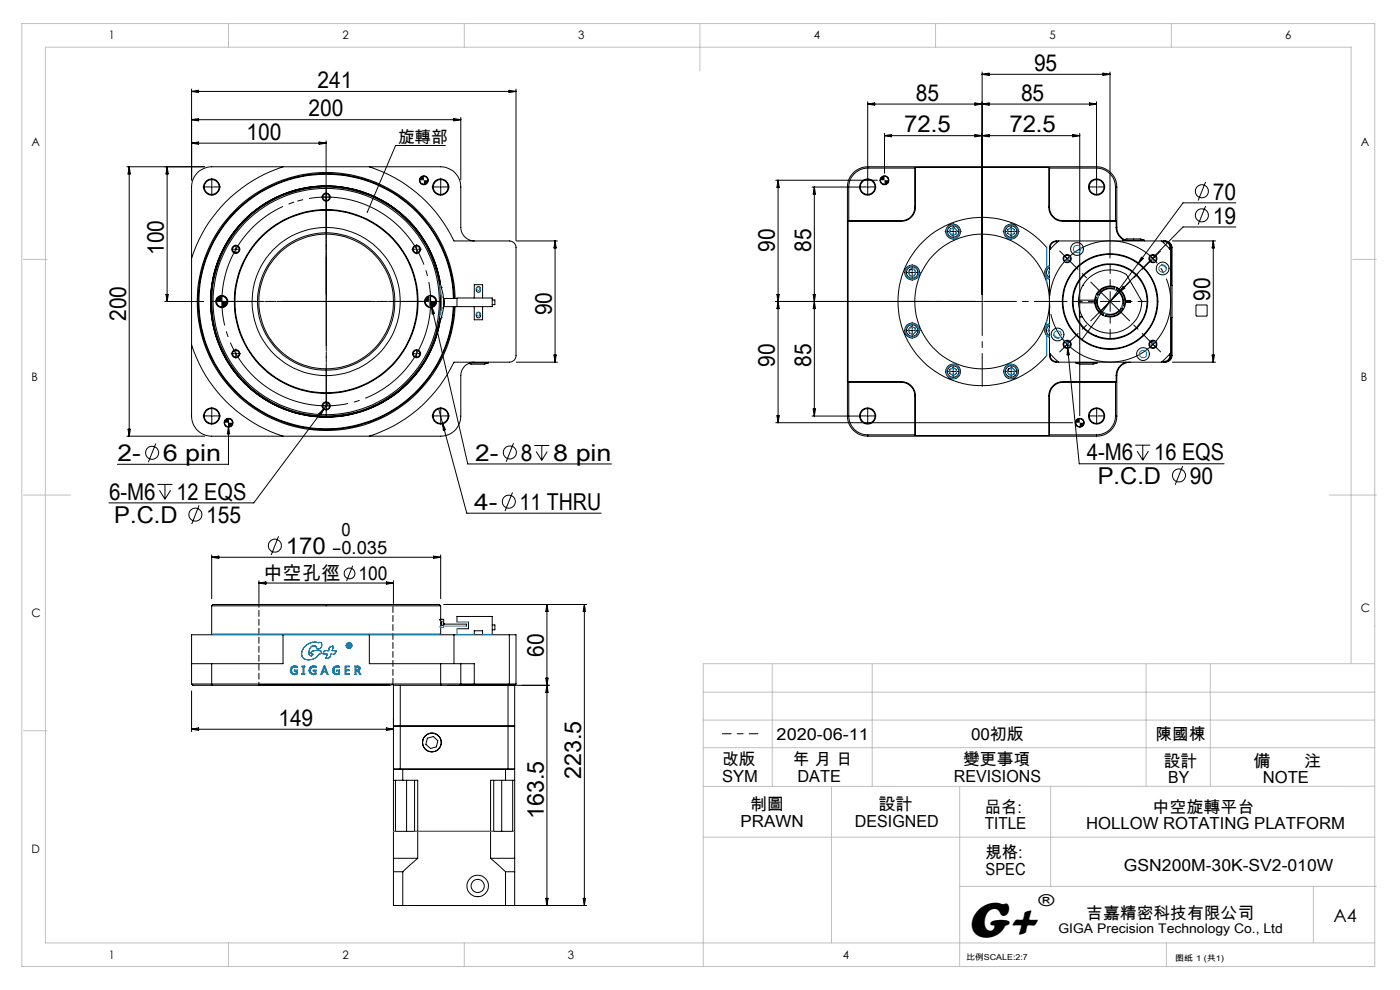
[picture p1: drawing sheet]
<svg xmlns="http://www.w3.org/2000/svg" width="297mm" height="210mm" viewBox="0 0 297 210" stroke-linecap="round" stroke-linejoin="round" font-family="sans-serif">
<g fill="none" stroke="#000" stroke-width=".21">
<path d="M40.6 18.9v19.3M40.6 19.4l1.5-.3v.5zM40.6 19.4h68.9M108 19.1l1.5 .3-1.5 .2zM109.5 18.9v32.1M208.4 15.3v47.2M208.4 15.8l1.4-.3v.5zM208.4 15.8h27.1M234 15.5l1.5 .3-1.5 .2zM235.5 15.3v39.4M26.9 35.4h16.5M27.4 35.4l.3 1.5h-.5z"/>
<path d="M27.4 35.4v57.1M35.5 35.4v28.6M35.5 35.4l.2 1.5h-.5zM40.6 25.4l1.5-.3v.5zM40.6 30.4l1.5-.3v.5zM40.6 30.4h28.6M40.6 25.4h57.2M44.8 39.7h.2M44.9 39.5v.3M60 35.4a30 30 0 0 0-19.4 19.4M67.7 30.1l1.5 .3-1.5 .2zM69.2 29.9v32.6"/>
<path d="M78.4 35.4a30.1 30.1 0 0 1 17.9 15.7h11.8a1.39 1.39 0 0 1 1.4 1.4v22.9a1.39 1.39 0 0 1-1.4 1.4h-11.8a29.9 29.9 0 0 1-17.9 15.7M89 38.2a.85 .85 0 0 0 .9 .9M89.9 37.4h.1a.86 .86 0 0 1 .8 .8M93.3 39.7h.3M93.5 39.5v.3M94.5 30.9h-10.6l-6 14.1M96.3 25.1l1.5 .3-1.5 .2zM97.8 24.9v13.3M164.6 38.2h21.5M165.1 38.2v51.5M165.1 38.2l.2 1.5h-.5zM172.3 39.7h10.3"/>
<path d="M172.8 39.7v48.6M172.8 39.7l.2 1.5h-.5zM183.9 39.7h.3M184.1 21.6v16.6M184.1 22.1l1.5-.3v.5zM184.1 39.5v.3M186.8 38.2a.9 .9 0 0 0 .8 .9M187.6 37.4h.2a.87 .87 0 0 1 .7 .8M187.6 28.3v8.5M187.6 28.8l1.5-.3v.5zM194.1 35.7h-10a4 4 0 0 0-4 4v7.1M194.1 35.7v8.2"/>
<path d="M194.2 35.5l-.1 .2M194.2 35.5v8.4M194.2 35.5h28.3M206.8 28.5l1.6 .3-1.6 .2zM206.8 21.8l1.6 .3-1.6 .2zM208.4 22.1l1.4-.3v.5zM208.4 28.8l1.4-.3v.5zM222.5 35.5l.1 .2M222.5 35.5v8.4M222.6 35.7h10a4 4 0 0 1 4 4M222.6 35.7v8.2M227.6 28.5l1.5 .3-1.5 .2z"/>
<path d="M229.1 28.3v59.9M229.1 28.8h-41.5M231.1 21.8l1.5 .3-1.5 .2zM232.5 39.7h.3M232.6 21.6v16.6M232.6 39.5v.3M232.6 22.1h-48.5M236.6 39.7h.3M236.6 39.7v7.1M236.9 39.7a4.3 4.3 0 0 0-4.3-4.3h-48.5a4.3 4.3 0 0 0-4.3 4.3v48.6a4.3 4.3 0 0 0 4.3 4.2M236.9 39.7v8.6M255.8 38.6l-1.6 3.9"/>
<path d="M49.9 52.9h.3M50 52.7v.3M69 41.8h.4M88.2 52.9h.3M88.4 52.7v.3M100.6 51.1a2.89 2.89 0 0 1-2.8-2.8v-8.6a4.3 4.3 0 0 0-4.3-4.3h-48.6a4.3 4.3 0 0 0-4.3 4.3v48.6a4.2 4.2 0 0 0 4.3 4.2h48.6a4.2 4.2 0 0 0 4.3-4.2v-8.6a2.83 2.83 0 0 1 2.8-2.9M109.5 51.1h8.8M117.8 51.1l.2 1.5h-.5zM117.8 51.1v25.7M179.9 46.9h11.3M179.9 46.9v34.1M180.1 46.8l-.2 .1"/>
<path d="M180.1 46.8h11.1M191.2 46.8v.1M193.1 57.1h.8l.4 .7-.4 .7h-.8l-.4-.7zM193.4 57.8h.2M193.5 57.1l-.4 .1-.2 .3M193.5 57.7v.3M194.1 43.9a2.83 2.83 0 0 1-2.9 2.9M194.1 43.9h.1M194.2 43.9a3 3 0 0 1-3 3M201.6 48.5l.8-.2 .6 .6-.2 .8-.8 .2-.6-.6zM202.1 49.1h.3M202.2 49v.2"/>
<path d="M213.8 48.7l.7-.4 .7 .4v.8l-.7 .4-.7-.4zM214.3 49.1h.3M214.5 49v.2M222.1 52.5a17.9 17.9 0 0 0-26-1.6 17.9 17.9 0 0 0 0 26.1 17.9 17.9 0 0 0 26-1.6M222.5 43.9h.1M222.5 43.9a3 3 0 0 0 3 3M222.6 58.4h.1M222.6 43.9a2.83 2.83 0 0 0 2.9 2.9M222.6 56.3a1.58 1.58 0 0 0-1 1.5 1.58 1.58 0 0 0 1 1.5M222.6 56.7a1.2 1.2 0 0 0-.6 1.1 1.2 1.2 0 0 0 .6 1.1M222.6 52.5v22.9M222.6 52.5h.2"/>
<path d="M222.8 52.5v.4M224 51.3a1.33 1.33 0 0 0-1.2 1.2M224 51.1a1.45 1.45 0 0 0-1.4 1.4M224 51.1h22.9M224 51.1v.2M224 51.3h.4M224.6 51.1l-2 1.9M225.5 46.8v.1M225.5 46.8h11.1M225.5 46.9h11.3M226.3 54.8l.1 .1M226.4 54.9l-.1 .1"/>
<path d="M226.4 54.9l.1 .1M226.5 54.8l-.1 .1M236.6 46.8l.2 .1M236.8 48.3l.1 .9 .4 .8 1.1 .9M236.8 46.9v1.4M236.8 48.3h.1M236.9 48.3a2.85 2.85 0 0 0 1.6 2.5M238.2 51a9.2 9.2 0 0 1 4-.2l.6 .2M238.2 51h4.6M238.2 51v.1M238.6 56.8h.1M242.1 54.6l.4 .2-1.1 1.1z"/>
<path d="M242.8 51v.1M244.5 54.8l.1 .1M244.6 54.9l-.1 .1M244.6 54.9l.1 .1M244.7 54.8l-.1 .1M246.4 51.1l2 1.9M246.6 51.3h.3M246.9 51.3a1.33 1.33 0 0 1 1.3 1.2M246.9 51.1a1.45 1.45 0 0 1 1.5 1.4M246.9 51.1v.2M247.2 51.1a1.45 1.45 0 0 1 1.4 1.4M247.2 51.1h.1"/>
<path d="M247.8 51.4l.5 .4 .2 .7M248.2 52.5h.2M248.2 52.5v.4M248.4 52.5v22.9M248.5 52.5v8M248.5 52.5h.1M248.6 52.5v22.9M248.7 51.1h9.2M255.8 43.7l-1.6 4M257.4 51.1v25.7M257.4 51.1l.2 1.5h-.5zM262.2 48.1h-11.2l-17.4 17.8"/>
<path d="M262.2 43h-11.2l-21.4 29M35 64h8.3M35.2 62.5h.5l-.2 1.5zM40.6 73.1a29.8 29.8 0 0 0 19.4 19.4M45.9 64a1.2 1.2 0 0 0 1.2 1.1M47.1 62.8a1.14 1.14 0 0 1 1.1 1.2M49.9 75h.3M50 74.9v.3M69 64h.4M69.2 63.8v.3M88.2 75h.3M88.4 74.9v.3"/>
<path d="M90.2 64a1.2 1.2 0 0 0 1.1 1.1M91.1 62.9l.5 2.2M91.3 62.8a1.2 1.2 0 0 1 1.2 1.2M91.6 65.1l7.6 33.3h30.5M91.6 65.1l.6 1.4-.5 .1zM93.2 67.7h.3M93.2 67.5l.3 .2M93.4 66.4h.1M93.4 62.2h.1M93.4 60.8a24.4 24.4 0 0 0-36.6-18 24.4 24.4 0 0 0-2 40.8 24.4 24.4 0 0 0 38.2-14.3l.3-1.6M93.5 60.7a24.5 24.5 0 0 0-37.4-17.5 24.5 24.5 0 0 0-.4 41.3 24.5 24.5 0 0 0 37.7-16.7M93.5 60.7a10.4 10.4 0 0 1 0 7"/>
<path d="M93.5 60.7a24.5 24.5 0 0 0-37.4-17.5 24.5 24.5 0 0 0-.4 41.3 24.5 24.5 0 0 0 37.8-16.7M93.6 62.7l-.1 3.3M93.6 67.3h.1M93.6 65.3h.1M93.6 63h.1M93.6 61h.1M94.1 65.3h.1M94.1 65h.1M94.1 63.3h.1M94.2 63.3v1.7M94.2 65h10.2v-1.8h-7.5v1.8M94.2 63.3h2.7"/>
<path d="M96.2 63.3a27 27 0 0 0-39.6-23.3 27 27 0 0 0-3.2 45.8 27 27 0 0 0 42.4-17.5l.4-3.3M96.3 63.3a27.1 27.1 0 0 0-39.9-23.3 27.1 27.1 0 0 0-2.8 46.2 27.1 27.1 0 0 0 42.5-18.3l.2-2.9M96.6 63.3a27.4 27.4 0 0 0-40.3-23.4 27.4 27.4 0 0 0-2.9 46.5 27.4 27.4 0 0 0 42.9-18.4l.3-3M99.7 77h3.9M100.6 63.2v-2.8h1.8v2.8M100.6 65v2.8h1.8v-2.8M101.2 66.3l.1-.1a.56 .56 0 0 1 .7 .7 .56 .56 0 0 1-.8 .4l-.2-.3zM102 61.2a.46 .46 0 0 0-.5-.4 .46 .46 0 0 0-.5 .4v.4a.46 .46 0 0 0 .5 .4 .46 .46 0 0 0 .5-.4M103.6 77a4.5 4.5 0 0 1-2.7 .2h-1l-.5-.1M103.6 76.8v.2M104.4 63.6h.6v1h-.6M109.5 76.8h8.8"/>
<path d="M117.5 75.3h.5l-.2 1.5zM164.6 64h42.2M164.8 62.5h.5l-.2 1.5zM165.1 64l.2 1.5h-.5zM172.5 62.5h.5l-.2 1.5zM172.8 64l.2 1.5h-.5zM193.3 69.3l.8 .2 .2 .8-.6 .6-.8-.2-.2-.8zM193.4 70.1h.2M193.5 70v.3M201.5 78.4l.7-.4 .7 .4v.8l-.7 .4-.7-.4zM202.1 78.8h.3M202.2 78.7v.2"/>
<path d="M208.2 64h.3M208.4 63.8v.3M213.7 79l.2-.8 .8-.2 .6 .6-.2 .8-.8 .2M214.3 78.1l-.5 .5M214.3 78.8h.3M214.5 78.7v.2M222.6 68.6a1.56 1.56 0 0 0-1 1.5 1.56 1.56 0 0 0 1 1.5M222.6 75.4a1.45 1.45 0 0 0 1.4 1.4M222.6 74.9l2 1.9M222.6 69a1.22 1.22 0 0 0 0 2.2M222.6 75.4h.2M222.8 75.4a1.33 1.33 0 0 0 1.2 1.3"/>
<path d="M222.8 75v.4M224 76.8h22.9M224 76.7v.1M224 76.7h.4M226.3 72.9l.2 .3M226.3 72.3l.2 1.5M226.5 73.8l2.5 24.6h30.7M226.5 73.8l.4 1.4-.5 .1zM226.5 72.9l-.2 .3M228.2 77a9.3 9.3 0 0 0 4.6 0M228.2 77h4.6M228.2 76.8v.2"/>
<path d="M229 67.2h.7M229 67.2h.6M229 65.6v1.6M229.7 60.6h.1M232.2 63.7v.5M232.2 63.7a3.3 3.3 0 0 1 3.3-3 3.3 3.3 0 0 1 3.3 3M232.2 63.7h-3.4a6.7 6.7 0 0 1 10.1-5.5l3.3 5.7a6.7 6.7 0 0 1-6.5 6.8 6.7 6.7 0 0 1-6.9-6.5h3.4M232.3 71.1h.1M232.4 63h.1M232.5 63a3.2 3.2 0 0 0 1.5 3.7M232.5 63l.3 .1M232.6 62.4l.1 .1"/>
<path d="M232.7 62.5l.3 .1M232.8 63.1a2.8 2.8 0 0 0 1.3 3.4M232.8 63.1l.1 .1a2.62 2.62 0 0 0 1.3 3.1l-.1 .2M232.8 76.8v.2M234 66.7v.2M234.1 66.5l-.1 .2M234.6 66.9l-.1 .2M234.7 66.7l-.1 .2M235.3 64h.3M235.4 63.8l.1 .2M235.5 63.8v.3M235.5 64l-.1 .1"/>
<path d="M235.5 64l.1 .1M235.6 63.8l-.1 .2M236.3 61.2a2.8 2.8 0 0 0-3.3 1.4M236.3 61.2v.1a2.7 2.7 0 0 0-3.2 1.4l-.1-.1M236.4 61a3.3 3.3 0 0 0-3.7 1.5M236.4 61l-.1 .2M236.5 60.8l-.1 .2M236.8 79.7v1.3M236.8 79.7h.1M236.9 61.4a2.85 2.85 0 0 1 1.3 3.4M236.9 61.4l-.1 .2a2.73 2.73 0 0 1 1.3 3.1l.1 .1M236.9 79.7v8.6"/>
<path d="M237 61.2a3.1 3.1 0 0 1 1.5 3.7M237 61.2l-.1 .2M237 61.1v.1M238 65.3a2.97 2.97 0 0 1-3.3 1.4M238 65.3h-.1a2.73 2.73 0 0 1-3.2 1.3v.1M238 65.3l.3 .1M238.2 64.8l.3 .1M238.3 60.8l.3 .3-1.2 .9zM238.3 65.4a3.1 3.1 0 0 1-3.7 1.5M238.3 65.4l.1 .1M238.5 64.9h.1M238.8 63.7v.5"/>
<path d="M238.8 64.2a3.3 3.3 0 0 1-3.3 3 3.3 3.3 0 0 1-3.3-3M238.8 63.7h1v.5h-1M238.9 76.8a2.97 2.97 0 0 0-2.1 2.9M239.8 76.8a2.83 2.83 0 0 0-2.9 2.9M244.5 72.9l.2 .3M244.7 72.9l-.2 .3M246.6 76.7h.3M246.9 76.7v.1M248.2 75.4a1.33 1.33 0 0 1-1.3 1.3M248.2 75.4h.2M248.2 75v.4M248.4 75.4a1.45 1.45 0 0 1-1.5 1.4"/>
<path d="M248.4 74.9l-2 1.9M248.4 60.5h.2M248.4 67.4h.2M248.5 75.4l-.2 .7-.5 .4M248.5 67.4v8M248.5 75.4h.1M248.6 75.4a1.39 1.39 0 0 1-1.4 1.4M248.7 76.8h9.2M253.7 64.7h2.4v2.4h-2.4zM257.1 75.3h.5l-.2 1.5zM26.9 92.5h16.5M27.2 91h.5l-.3 1.5z"/>
<path d="M33.1 94.1l-1.6 3.9M44.8 88.3h.2M44.9 88.1v.3M47.6 89.7v.1a.87 .87 0 0 0 .9 .7M48.5 90.5l.2 1.5h-.5zM49.4 89.7l-.1-.3a.82 .82 0 0 0-.8-.6v9.7h-23.6M67.7 87.7l1.1-1-.7 1.3zM68.8 86.7l-15 20h-30.7M69 86.1h.4M69.2 86v.2M69.6 85.5l-.8 1.2M93.1 86.7l5.9 22.2h28.5"/>
<path d="M93.3 88.3h.3M93.5 88.1v.3M93.9 89.8l.6 1.3-.4 .2zM108.9 94l-1.5 4M113.3 94.5h3.2M113.7 95.8l1.2 1.8M114.9 94.5v3.1M116.1 95.8l-1.2 1.8M164.6 89.7h63M164.8 88.2h.5l-.2 1.5zM172.3 88.3h10.3M172.5 86.7h.5l-.2 1.6z"/>
<path d="M179.9 81l.2 .1M179.9 81h11.3M180.1 81.1v7.2a4 4 0 0 0 4 3.9M180.1 81.1h11.1M183.9 88.3h.3M184.1 88.1v.3M184.1 92.2v.3M184.1 92.5h48.5M184.1 92.2h10M191.2 81.1a2.89 2.89 0 0 1 2.9 2.9M191.2 81v.1M191.2 81a3 3 0 0 1 3 3"/>
<path d="M194.1 92.2l.1 .2M194.1 84h.1M194.1 84v8.2M194.2 84v8.4M194.2 92.4h28.3M222.5 84h.1M222.5 84v8.4M222.6 92.2l-.1 .2M222.6 84v8.2M222.6 92.2h10M225.5 81.1a2.89 2.89 0 0 0-2.9 2.9M225.5 81a3 3 0 0 0-3 3"/>
<path d="M225.5 81v.1M225.5 81.1h11.1M225.5 81h11.3M228.2 89.7a.84 .84 0 0 0 .9 .8M229.1 88.8l.2 .1a.82 .82 0 0 1 .6 .8M232.5 88.3h.3M232.6 92.2v.3M232.6 88.1v.3M236.6 88.3a4 4 0 0 1-4 3.9M236.6 88.3h.3M236.6 81.1v7.2M236.8 81l-.2 .1"/>
<path d="M236.9 88.3a4.3 4.3 0 0 1-4.3 4.2M240.8 94.4h3.2M241.2 95.7l1.2 1.9M242.4 94.4v3.2M243.6 95.7l-1.2 1.9M250.9 98.9l-1.6 3.9M33.4 102.8h3.2M33.8 104l1.2 1.9M35 102.8v3.1M36.2 104l-1.2 1.9M42.2 107.2l-1.5 4M44.9 117.7v9.3"/>
<path d="M44.9 118.2h48.6M44.9 118.2l1.5-.2v.5zM59.1 113.8l-1.6 3.9M92 118l1.5 .2-1.5 .3zM93.5 117.7v9.3M108.7 104.4l-1.6 4M44.9 128.5h48.6M44.9 128.5l.3-.3h48l.3 .3M44.9 128.5v6M45 134.5v.1M54.9 123.2v4.8M54.9 123.7h28.6"/>
<path d="M54.9 123.7l1.5-.3v.5zM60 134.6h-19.4v10.5M60 134.6v6.2h-15.1M60 134.6h18.4M74.8 120l-1.3 3.3M78.4 134.6h17.9M78.4 134.6v6.2h15.1M82 123.4l1.5 .3-1.5 .2zM83.5 123.2v4.8M93.2 131.5h.3M93.2 131.4h.3M93.4 134.5v.1"/>
<path d="M93.5 128.5v2.9M93.5 131.5v1.5M93.5 133v1.5M93.5 131.4v.1M93.5 131.4h.6v.8M93.8 131.8l-.2 .3 .1 .6h.3v-.9M94.1 132.2l.1 .2M94.1 132.2h.1M94.1 132.2v.6M94.1 128.2h30.4M94.1 132.2l.2 .2M94.2 132.4h4.8v.4"/>
<path d="M96.3 134.6v6.2M96.3 134.6h11.8M96.9 131.9v-1.1h7.5v3.8M99.4 131.9v1.5h-2.5M100.6 134.6v-.8h1.8v.8M104.4 132.6h.6v1h-.6M108.1 134.6h1.4v10.5M108.1 134.6v10.6M116 128.2v63.9M116 128.2l.3 1.5h-.5zM124 128.2l.2 1.5h-.5zM124 128.2v63.9"/>
<path d="M40.6 146.6v8.6M40.6 154.7h42.9M40.6 154.7l1.5-.3v.5zM40.6 140.8h4.3M40.6 145.1h57.2M40.6 145.1a2.08 2.08 0 0 0 1.9 .3h2.4M44.9 140.8v4.6M44.9 145.4h10M54.9 145.4l.1-.2h28.4l.1 .2M54.9 145.4h28M82 154.4l1.5 .3-1.5 .2zM83.5 154.1h1.4"/>
<path d="M83.5 145.4v17.7M83.5 145.4h10M84.9 153.9h-1.4l.1 .2M84.9 153.9v.2M84.9 154.1h22.9M84.9 145.4v8.5M84.9 154.1v9.1M84.9 153.9h22.9M90.7 156.6l1.2-.4 1 .9-.3 1.3-1.3 .4-1-.9zM93.5 140.8h4.3M93.5 140.8v4.6M95 145.4h21.5"/>
<path d="M97.6 145.2h3M97.8 140.8h2.8v4.4M97.8 145.1a2.08 2.08 0 0 1-1.9 .3h-2.4M97.8 145.1h11.7M97.8 140.8v4.3M100.6 145.2h7.5M107.8 154.1h1.4v9M107.8 153.9v.2M107.8 145.2v.2M107.8 153.9h1.4M107.8 145.4h1.4M107.8 145.4v8.5"/>
<path d="M107.8 154.1v9.1M109 145.2l.2 .2M109.2 153.9l-.2 .2M109.2 145.4v8.5M109.5 145.1l-.2 .1h-1.2M115.8 143.9h.5l-.3 1.5zM116 145.4l.3 1.5h-.5zM83.5 163.1h25.7M83.5 165.5h1.9M83.5 176.3h25.7M83.5 163.1l.1 .1M83.6 163.2h1.3"/>
<path d="M83.6 163.2h-.1v18.9M83.9 165.5v10.8M84.9 163.2h22.9M85.4 165.5h3.2v16.6M85.4 163.2v2.3M86.3 165.5v10.8M87.9 165.5v10.8M104.7 165.5v10.8M106.4 165.5v10.8M107.2 165.5h2M107.2 165.5h-3.1v16.6M107.2 163.2v2.3"/>
<path d="M107.8 163.2h1.2M108.8 165.5v10.8M109 163.2h.2v18.9M109.2 163.1l-.2 .1M83.5 184.9v7.2h1.9M83.5 182.1h5.1M83.5 184.9h1.9M83.5 182.1v2.8M85.4 184.9v7.2M88.6 182.1l-3.2 2.8M104.1 182.1l3.1 2.8M104.1 182.1h5.1"/>
<path d="M107.2 184.9v7.2h2v-7.2M107.2 184.9h2M109.2 182.1v2.8M115.8 190.6h.5l-.3 1.5zM123.7 190.6h.5l-.2 1.5zM124.5 192.1h-39.1"/>
<circle cx="44.9" cy="39.7" r="1.72"/>
<circle cx="44.9" cy="39.7" r="1.56"/>
<circle cx="89.9" cy="38.2" r=".86"/>
<circle cx="89.9" cy="38.2" r=".94"/>
<circle cx="93.5" cy="39.7" r="1.57"/>
<circle cx="93.5" cy="39.7" r="1.71"/>
<circle cx="184.1" cy="39.7" r="1.57"/>
<circle cx="184.1" cy="39.7" r="1.71"/>
<circle cx="187.6" cy="38.2" r=".86"/>
<circle cx="187.6" cy="38.2" r=".94"/>
<circle cx="232.6" cy="39.7" r="1.71"/>
<circle cx="232.6" cy="39.7" r="1.57"/>
<circle cx="50" cy="52.9" r=".85"/>
<circle cx="50" cy="52.9" r=".71"/>
<circle cx="69.2" cy="41.8" r=".86"/>
<circle cx="69.2" cy="41.8" r=".72"/>
<circle cx="88.4" cy="52.9" r=".85"/>
<circle cx="88.4" cy="52.9" r=".71"/>
<circle cx="193.5" cy="57.8" r="1.56"/>
<circle cx="193.5" cy="57.8" r="1.21"/>
<circle cx="202.2" cy="49.1" r="1.57"/>
<circle cx="202.2" cy="49.1" r="1.22"/>
<circle cx="214.5" cy="49.1" r="1.22"/>
<circle cx="214.5" cy="49.1" r="1.57"/>
<circle cx="226.4" cy="54.9" r=".72"/>
<circle cx="226.4" cy="54.9" r=".87"/>
<circle cx="228.5" cy="52.8" r="1.35"/>
<circle cx="244.6" cy="54.9" r=".71"/>
<circle cx="244.6" cy="54.9" r=".87"/>
<circle cx="246.6" cy="57" r="1.36"/>
<circle cx="255" cy="45.7" r="1.39"/>
<circle cx="255" cy="40.6" r="1.39"/>
<circle cx="47" cy="64" r="1.29"/>
<circle cx="47" cy="64" r="1.15"/>
<circle cx="50" cy="75" r=".85"/>
<circle cx="50" cy="75" r=".7"/>
<circle cx="69.2" cy="64" r="24.3"/>
<circle cx="69.2" cy="64" r="14.3"/>
<circle cx="69.2" cy="64" r="14.6"/>
<circle cx="69.2" cy="64" r="19.5"/>
<circle cx="69.2" cy="64" r="24"/>
<circle cx="69.2" cy="64" r="19.4"/>
<circle cx="69.2" cy="64" r="15.7"/>
<circle cx="88.4" cy="75" r=".85"/>
<circle cx="88.4" cy="75" r=".7"/>
<circle cx="91.3" cy="64" r="1.15"/>
<circle cx="91.4" cy="64" r="1.29"/>
<circle cx="193.5" cy="70.1" r="1.22"/>
<circle cx="193.5" cy="70.1" r="1.56"/>
<circle cx="202.2" cy="78.8" r="1.21"/>
<circle cx="202.2" cy="78.8" r="1.57"/>
<circle cx="208.4" cy="64" r="14.3"/>
<circle cx="214.5" cy="78.8" r="1.21"/>
<circle cx="214.5" cy="78.8" r="1.57"/>
<circle cx="224.4" cy="71" r="1.36"/>
<circle cx="226.4" cy="73" r=".87"/>
<circle cx="226.4" cy="73.1" r=".72"/>
<circle cx="235.5" cy="64" r="8"/>
<circle cx="235.5" cy="64" r="10"/>
<circle cx="235.5" cy="64" r="10.1"/>
<circle cx="235.5" cy="64" r="7.9"/>
<circle cx="242.5" cy="75.1" r="1.36"/>
<circle cx="244.6" cy="73.1" r=".7"/>
<circle cx="244.6" cy="73" r=".87"/>
<circle cx="32.3" cy="96" r="1.39"/>
<circle cx="44.9" cy="88.2" r="1.72"/>
<circle cx="44.9" cy="88.2" r="1.56"/>
<circle cx="48.5" cy="89.7" r=".85"/>
<circle cx="48.5" cy="89.7" r=".94"/>
<circle cx="69.2" cy="86.1" r=".86"/>
<circle cx="69.2" cy="86.1" r=".72"/>
<circle cx="93.5" cy="88.2" r="1.57"/>
<circle cx="93.5" cy="88.3" r="1.71"/>
<circle cx="108.2" cy="96" r="1.38"/>
<circle cx="184.1" cy="88.2" r="1.57"/>
<circle cx="184.1" cy="88.3" r="1.71"/>
<circle cx="229.1" cy="89.7" r=".95"/>
<circle cx="229.1" cy="89.7" r=".85"/>
<circle cx="232.6" cy="88.2" r="1.71"/>
<circle cx="232.6" cy="88.2" r="1.57"/>
<circle cx="41.4" cy="109.2" r="1.38"/>
<circle cx="58.3" cy="115.8" r="1.38"/>
<circle cx="107.9" cy="106.4" r="1.38"/>
<circle cx="250.1" cy="100.8" r="1.39"/>
<circle cx="74.1" cy="121.6" r="1.14"/>
<circle cx="91.6" cy="157.5" r="1.99"/>
<circle cx="91.6" cy="157.5" r="1.98"/>
<circle cx="101.3" cy="187.9" r="1.39"/>
<circle cx="101.3" cy="187.9" r="2.28"/>
</g>
<path d="M62.7 42.8a22.1 22.1 0 0 0-8.9 37 22.1 22.1 0 0 0 36.8-10 22.1 22.1 0 0 0-26.6-27.4l-1.3 .4" fill="none" stroke="#000" stroke-width=".21" stroke-dasharray="30.5 1.3 1.3 1.3" stroke-dashoffset="-2.9" stroke-linecap="butt"/>
<path d="M239.3 76.2a12.9 12.9 0 0 0 5.2-21.4 12.9 12.9 0 0 0-21.3 5.6 12.9 12.9 0 0 0 15.1 16.1l1-.3" fill="none" stroke="#000" stroke-width=".21" stroke-dasharray="30.5 1.3 1.3 1.3" stroke-dashoffset="9.1" stroke-linecap="butt"/>
<path d="M68.9 63.9h-24.1M69.2 63.7v-24.2M69.2 64.2v24.2M69.5 63.9h24.1" fill="none" stroke="#000" stroke-width=".21" stroke-dasharray="30.5 1.3 1.3 1.3" stroke-dashoffset="20.3"/>
<g fill="none" stroke="#000" stroke-width=".21" stroke-dasharray="30.5 1.3 1.3 1.3">
<path d="M44.6 39.7h-1.5M44.9 39.4v-1.6M44.9 39.9v1.6M45.2 39.7h1.6M93.2 39.7h-1.6M93.5 39.4v-1.6M93.5 39.9v1.6M93.8 39.7h1.6M183.8 39.7h-1.4M184.1 39.4v-1.5M184.1 39.9v1.5M184.4 39.7h1.4"/>
<path d="M232.4 39.7h-1.5M232.7 39.4v-1.5M232.7 39.9v1.5M232.9 39.7h1.5M49.8 52.9h-.6M50 52.6v-.6M50 53.2v.5M50.3 52.9h.6M68.9 41.8h-.7M69.2 41.5v-.7M69.2 42.1v.7M69.5 41.8h.7"/>
<path d="M88.1 52.9h-.7M88.4 52.6v-.7M88.4 53.2v.7M88.7 52.9h.7M193.2 57.8h-1.4M193.5 57.5v-1.4M193.5 58.1v1.4M193.8 57.8h1.4M201.9 49.1h-1.4M202.2 48.8v-1.4M202.2 49.4v1.4M202.5 49.1h1.4"/>
<path d="M214.2 49.1h-1.4M214.5 48.8v-1.4M214.5 49.4v1.4M214.8 49.1h1.4M226.2 54.6l-.4-.4M226.2 55.1l-.4 .4M226.6 55.1l.4 .4M226.6 54.6l.4-.4M244.4 54.6l-.5-.5M244.4 55.1l-.5 .5M244.8 55.1l.5 .5M244.8 54.6l.5-.5"/>
<path d="M49.8 75h-.8M50 74.7v-.7M50 75.3v.7M50.3 75h.7M88.1 75h-.6M88.4 74.7v-.5M88.4 75.3v.6M88.7 75h.5M193.2 70.1h-1.4M193.5 69.8v-1.4M193.5 70.4v1.4M193.8 70.1h1.4"/>
<path d="M201.9 78.8h-1M202.2 78.5v-1.1M202.2 79.1v1M202.5 78.8h1.1M214.2 78.8h-1M214.5 78.5v-1.1M214.5 79.1v1M214.8 78.8h1.1M226.2 72.8l-.5-.5M226.2 73.2l-.5 .5M226.6 73.2l.5 .5M226.6 72.8l.5-.5"/>
<path d="M244.4 72.8l-.5-.5M244.4 73.2l-.5 .5M244.8 73.2l.5 .5M244.8 72.8l.5-.5M44.6 88.2h-1.5M44.9 87.9v-1.5M44.9 88.5v1.6M45.2 88.2h1.6M68.9 86.1h-.7M69.2 85.8v-.7M69.2 86.4v.7M69.5 86.1h.7"/>
<path d="M93.2 88.2h-1.6M93.5 87.9v-1.5M93.5 88.5v1.6M93.8 88.2h1.6M183.8 88.2h-1.4M184.1 87.9v-1.4M184.1 88.5v1.4M184.4 88.2h1.4M232.4 88.2h-1.5M232.7 87.9v-1.4M232.7 88.5v1.4M232.9 88.2h1.5"/>
</g>
<path d="M68.9 63.9h-22M69.2 63.7v-22M69.2 64.2v22M69.5 63.9h22" fill="none" stroke="#000" stroke-width=".21" stroke-dasharray="30.5 1.3 1.3 1.3" stroke-dashoffset="21.4"/>
<path d="M235.2 63.9h-7.4M235.5 63.7v-7.5M235.5 64.2v7.5M235.8 63.9h7.4" fill="none" stroke="#000" stroke-width=".21" stroke-dasharray="30.5 1.3 1.3 1.3" stroke-dashoffset="28.7"/>
<path d="M208.1 63.9h-17.7M208.4 63.7v-17.8M208.4 64.2v17.7M208.7 63.9h17.7" fill="none" stroke="#000" stroke-width=".21" stroke-dasharray="30.5 1.3 1.3 1.3" stroke-dashoffset="23.5"/>
<path d="M235.3 63.7l-10.5-10.5M235.3 64.1l-10.5 10.5M235.7 64.1l10.5 10.5M235.7 63.7l10.5-10.5" fill="none" stroke="#000" stroke-width=".21" stroke-dasharray="30.5 1.3 1.3 1.3" stroke-dashoffset="25"/>
<path d="M153.3 155.6h7.5" fill="none" stroke="#000" stroke-width=".21" stroke-dasharray="30.5 1.3 1.3 1.3" stroke-dashoffset="28.6"/>
<path d="M54.9 128.2v17.1" fill="none" stroke="#000" stroke-width=".21" stroke-dasharray="1.3 .6" stroke-dashoffset=".6"/>
<path d="M83.4 128.5v16.8" fill="none" stroke="#000" stroke-width=".21" stroke-dasharray="1.3 .6" stroke-dashoffset="-.2"/>
<g fill="none" stroke="#c0c0c0" stroke-width=".21">
<path d="M4.6 5h287v200h-287zM48.5 5v5M98.5 5v5M148.5 5v10M198.5 5v5M248.5 5v5M5 55h5M287 55h5M5 105h10M282 105h10M5 155h5M149.2 152.7h142.4"/>
<path d="M149.2 146.8h142.4M149.2 158.6h142.4M163.8 140.8v26M185 140.8v26M243.1 140.8v26M256.8 140.8v26M286.6 140.8v-130.8h-277v190h282M291.6 140.8h-142.4v64.2M149.2 177.6h142.4M176.4 166.8v33.2M203.6 166.8v38.2M222.9 166.8v21.2"/>
<path d="M291.6 166.8h-142.4M203.6 188h88.4M278.6 188v12M48.5 200v5M98.5 200v5M247.4 200v5"/>
</g>
<g fill="#000">
<path d="M77.8 44.8v.2h.1v.1h.1v-.3zM48.5 89.7v.8a.91 .91 0 0 0 .9-.8zM47.9 89.1l-.3 .6h.9v-.9zM89.9 38.2v.9h.1a.79 .79 0 0 0 .8-.9zM89.3 37.6l-.3 .6h.9v-.8zM47.1 64v1.1a1.14 1.14 0 0 0 1.1-1.1zM46.2 63.2l-.3 .8h1.2v-1.2zM91.3 64v1.1a1.2 1.2 0 0 0 1.2-1.1zM90.6 63.1l-.4 .9h1.1v-1.2z"/>
<path d="M228.5 89.1l-.3 .6h.9v-.9zM229.1 89.7v.8a.84 .84 0 0 0 .8-.8zM187 37.6l-.2 .6h.8v-.8zM187.6 38.2v.9h.2a.79 .79 0 0 0 .7-.9z"/>
</g>
<g fill="none" stroke="#0080c0" stroke-width=".21">
<path d="M193.5 57.1a.7 .7 0 0 1 .7 .8 .7 .7 0 0 1-.9 .6 .7 .7 0 0 1-.4-1M195.1 58l-.4 .8M203.2 50.3l-.8 .4M213.5 50.3l.8 .4M221.7 58l.3 .8M222.1 52.5v4.2M222.1 58.9v1.1M222.6 56.5a1.41 1.41 0 0 0-.8 1.3 1.41 1.41 0 0 0 .8 1.3M222.6 58.2l-.1-.2 .1-.6-.2 .2 .2 .8M227 54.5l-.4 .6-.6 .3M244 54.5l.4 .6 .6 .3M246.4 56.2l.4 .1 .6 .6"/>
<path d="M91.2 62.8l-.1 1.2 .1 1.1M93.3 60.7h.2l-.2 .1M93.4 61.7l.3 2.5-.4 2.7M102 61.2v.4M194.7 69.1l.4 .8M202.4 77.2l.8 .4M213.7 79l.6 .6M214.3 78.1a.71 .71 0 0 1 .9 .7 .71 .71 0 0 1-.8 .7 .71 .71 0 0 1-.6-.9M214.3 77.2l-.8 .4M222 69.1l-.3 .8M222.1 68v1M222.1 71.2v4.2"/>
<path d="M222.6 69.7l-.1 .2 .1 .6-.2-.4zM222.6 68.8a1.45 1.45 0 0 0-.8 1.3 1.45 1.45 0 0 0 .8 1.3M223.6 71l.3 .4 .7 .3M226 72.5l.6 .3 .4 .6M233.1 62.7l-.2 .5zM234.2 66.3l.5 .3zM236.3 61.3l.5 .3zM238.1 64.7l-.2 .6zM245 72.5l-.6 .3-.4 .6M44.9 134.5h48.6M64.7 137.2a3.1 3.1 0 0 1 3-.9h.2a.73 .73 0 0 1 .3 .9 .73 .73 0 0 1-1 .3 .75 .75 0 0 0-.7-.6 .75 .75 0 0 0-.7 .6l-.3 .9a.49 .49 0 0 0 .2 .6 .49 .49 0 0 0 .7-.2l-.4-.1v-.3a1.97 1.97 0 0 1 2.2-.2 .53 .53 0 0 1-.5 .6 2.26 2.26 0 0 1-3.6 .5 1.9 1.9 0 0 1 .6-2.1zM69 138h.1a.49 .49 0 0 0 .6-.1 .49 .49 0 0 0 .1-.5l.9-.3-.3 .9h.9a.8 .8 0 0 1-1 .7l-.1 .1a.75 .75 0 0 1-1.1 .8l.3-.9-.9-.1z"/>
<path d="M69.6 138h.1M73.8 136.6l.5 .1-.1 .3 .2 .3-.4-.3-.2 .3zM73.9 136.7h.3v.2h-.3zM93.8 131.8h.2M96.9 131.9h2.5M96.9 133.4v1.2h3.7M99 132.8h-4.9v.3l-.9-.1M102.4 134.6h2M61.9 141.5l.9-.2h.2v.3a.72 .72 0 0 0-1.2 .5 .72 .72 0 0 0 1 .7v-.5h-.4v-.2h.7v.8a.94 .94 0 0 1-1.3-.1 .94 .94 0 0 1 .1-1.3zM64.1 141.3h.6v.2h-.2v1.4h.2v.2h-.6v-.2h.1v-1.4h-.1zM65.9 141.5l.6-.3 .5 .1v.3a.73 .73 0 0 0-1.2 .4 .73 .73 0 0 0 1 .8v-.5h-.4v-.2h.7v.8a.94 .94 0 0 1-1.4-.1 .94 .94 0 0 1 .2-1.3zM68.7 141.3h.2l.7 1.8h-.2l-.2-.5h-.7l-.2 .5h-.3z"/>
<path d="M68.8 141.5l.3 .9h-.6zM68.8 141.5h.1M70.9 141.5l.9-.2h.2v.3a.72 .72 0 0 0-1.2 .5 .72 .72 0 0 0 1 .7v-.5h-.4v-.2h.6v.8a.94 .94 0 0 1-1.3-.1 .94 .94 0 0 1 .2-1.3zM73.2 141.3h.9v.2h-.7v.6h.6v.2h-.6v.6h.8v.2h-1zM75.3 141.3h.5a.48 .48 0 0 1 .5 .2 .48 .48 0 0 1-.1 .6l-.2 .1 .6 .9h-.3l-.6-.8h-.2v.8h-.2zM75.5 141.5h.3a.34 .34 0 0 1 .3 .3 .34 .34 0 0 1-.3 .3h-.3zM76 142.2h.1M82.9 145.2v.2M83.5 176.3h.4M87.9 176.3h16.8M108.8 176.3h.4"/>
<circle cx="193.5" cy="57.8" r="1.42"/>
<circle cx="202.2" cy="49.1" r=".72"/>
<circle cx="202.2" cy="49.1" r="1.43"/>
<circle cx="214.5" cy="49.1" r=".71"/>
<circle cx="214.5" cy="49.1" r="1.42"/>
<circle cx="228.5" cy="52.8" r=".79"/>
<circle cx="246.7" cy="57" r=".79"/>
<circle cx="101.5" cy="66.7" r=".35"/>
<circle cx="101.5" cy="61.2" r=".35"/>
<circle cx="193.5" cy="70.1" r="1.44"/>
<circle cx="193.5" cy="70.1" r=".71"/>
<circle cx="202.2" cy="78.8" r="1.43"/>
<circle cx="202.2" cy="78.8" r=".71"/>
<circle cx="214.5" cy="78.8" r="1.44"/>
<circle cx="224.3" cy="71" r=".8"/>
<circle cx="242.5" cy="75.1" r=".78"/>
<circle cx="74.1" cy="136.9" r=".53"/>
<circle cx="74.1" cy="136.9" r=".6"/>
</g>
<text font-size="11" x="205.1" y="198.7">G+</text>
<g font-size="4.9">
<text x="219.4" y="15">95</text>
<text x="67.4" y="18.7">241</text>
<text x="194.3" y="21.4">85</text>
<text x="216.6" y="21.4">85</text>
<text x="52.3" y="29.6">100</text>
<text x="65.4" y="24.7">200</text>
<text x="191.8" y="28.1">72.5</text>
<text x="214.1" y="28.1">72.5</text>
<text x="257.3" y="47.4">19</text>
<text x="257.3" y="42.3">70</text>
<text x="164.4" y="53.4" transform="rotate(-90 164.4 53.4)">90</text>
<text x="172.1" y="53.4" transform="rotate(-90 172.1 53.4)">85</text>
<text x="34.8" y="54.1" transform="rotate(-90 34.8 54.1)">100</text>
<text x="256.7" y="63.8" transform="rotate(-90 256.7 63.8)">90</text>
<text x="26.7" y="68.1" transform="rotate(-90 26.7 68.1)">200</text>
<text x="117.1" y="66.9" transform="rotate(-90 117.1 66.9)">90</text>
<text x="164.4" y="77.8" transform="rotate(-90 164.4 77.8)">90</text>
<text x="172.1" y="77.8" transform="rotate(-90 172.1 77.8)">85</text>
<text x="24.9" y="97.8">2-</text>
<text x="34.6" y="97.8">6 pin</text>
<text x="100.8" y="97.7">2-</text>
<text x="110.5" y="97.7">8</text>
<text x="117.4" y="97.7">8 pin</text>
<text x="230.6" y="97.7">4-M6</text>
<text x="244.9" y="97.7">16 EQS</text>
<text x="23.1" y="106">6-M6</text>
<text x="37.5" y="106">12 EQS</text>
<text x="232.9" y="102.6">P.C.D</text>
<text x="252.4" y="102.6">90</text>
<text x="24.2" y="110.9">P.C.D</text>
<text x="43.7" y="110.9">155</text>
<text x="100.6" y="108.2">4-</text>
<text x="110.2" y="108.2">11 THRU</text>
<text x="60.6" y="117.5">170</text>
<text x="115.3" y="139.3" transform="rotate(-90 115.3 139.3)">60</text>
<text x="59.1" y="154">149</text>
<text x="123.3" y="165.3" transform="rotate(-90 123.3 165.3)">223.5</text>
<text x="115.3" y="173.7" transform="rotate(-90 115.3 173.7)">163.5</text>
</g>
<g font-size="4.1">
<text x="55.9" y="123.1">中空孔徑</text>
<text x="76.1" y="123.1">100</text>
</g>
<g font-size="3.9">
<text x="72.4" y="113.6">0</text>
<text x="70.5" y="117.5">-0.035</text>
<text x="282.9" y="195.5">A4</text>
</g>
<g font-size="3.5">
<text x="84.4" y="30.3">旋轉部</text>
<text x="164.8" y="157">2020-06-11</text>
<text x="206" y="157">00初版</text>
<text x="245.2" y="157">陳國棟</text>
<text x="153.2" y="162.3">改版</text>
<text x="153.2" y="165.8">SYM</text>
<text x="168.2" y="162.3">年 月 日</text>
<text x="169.2" y="165.8">DATE</text>
<text x="202.4" y="165.8">REVISIONS</text>
<text x="204.3" y="162.3">變更事項</text>
<text x="246.9" y="162.6">設計</text>
<text x="247.9" y="166.1">BY</text>
<text x="265.9" y="162.6">備</text>
<text x="267.9" y="166.1">NOTE</text>
<text x="276.6" y="162.6">注</text>
<text x="159.1" y="171.9">制圖</text>
<text x="186.4" y="171.9">設計</text>
<text x="208.9" y="172.4">品名:</text>
<text x="244.5" y="172.4">中空旋轉平台</text>
<text x="157.1" y="175.4">PRAWN</text>
<text x="181.3" y="175.4">DESIGNED</text>
<text x="208.9" y="175.9">TITLE</text>
<text x="230.4" y="175.9">HOLLOW ROTATING PLATFORM</text>
<text x="209.1" y="182.1">規格:</text>
<text x="209.1" y="185.6">SPEC</text>
<text x="238.4" y="184.7">GSN200M-30K-SV2-010W</text>
<text x="220.3" y="192.2">®</text>
<text x="230.5" y="194.8">吉嘉精密科技有限公司</text>
</g>
<text font-size="2.8" x="224.5" y="197.8">GIGA Precision Technology Co., Ltd</text>
<g font-size="2.5">
<text x="23.1" y="8.4">1</text>
<text x="72.7" y="8.4">2</text>
<text x="122.7" y="8.4">3</text>
<text x="172.7" y="8.4">4</text>
<text x="222.7" y="8.4">5</text>
<text x="272.7" y="8.4">6</text>
<text x="6.7" y="30.9">A</text>
<text x="288.7" y="30.9">A</text>
<text x="6.7" y="80.9">B</text>
<text x="288.7" y="80.9">B</text>
<text x="6.7" y="130.9">C</text>
<text x="288.7" y="129.9">C</text>
<text x="6.7" y="180.9">D</text>
<text x="23.1" y="203.4">1</text>
<text x="72.7" y="203.4">2</text>
<text x="120.5" y="203.4">3</text>
<text x="178.8" y="203.4">4</text>
</g>
<g font-size="1.7">
<text x="204.9" y="203.7">比例SCALE:2:7</text>
<text x="249.3" y="203.8">图纸 1 (共1)</text>
</g>
</svg>
